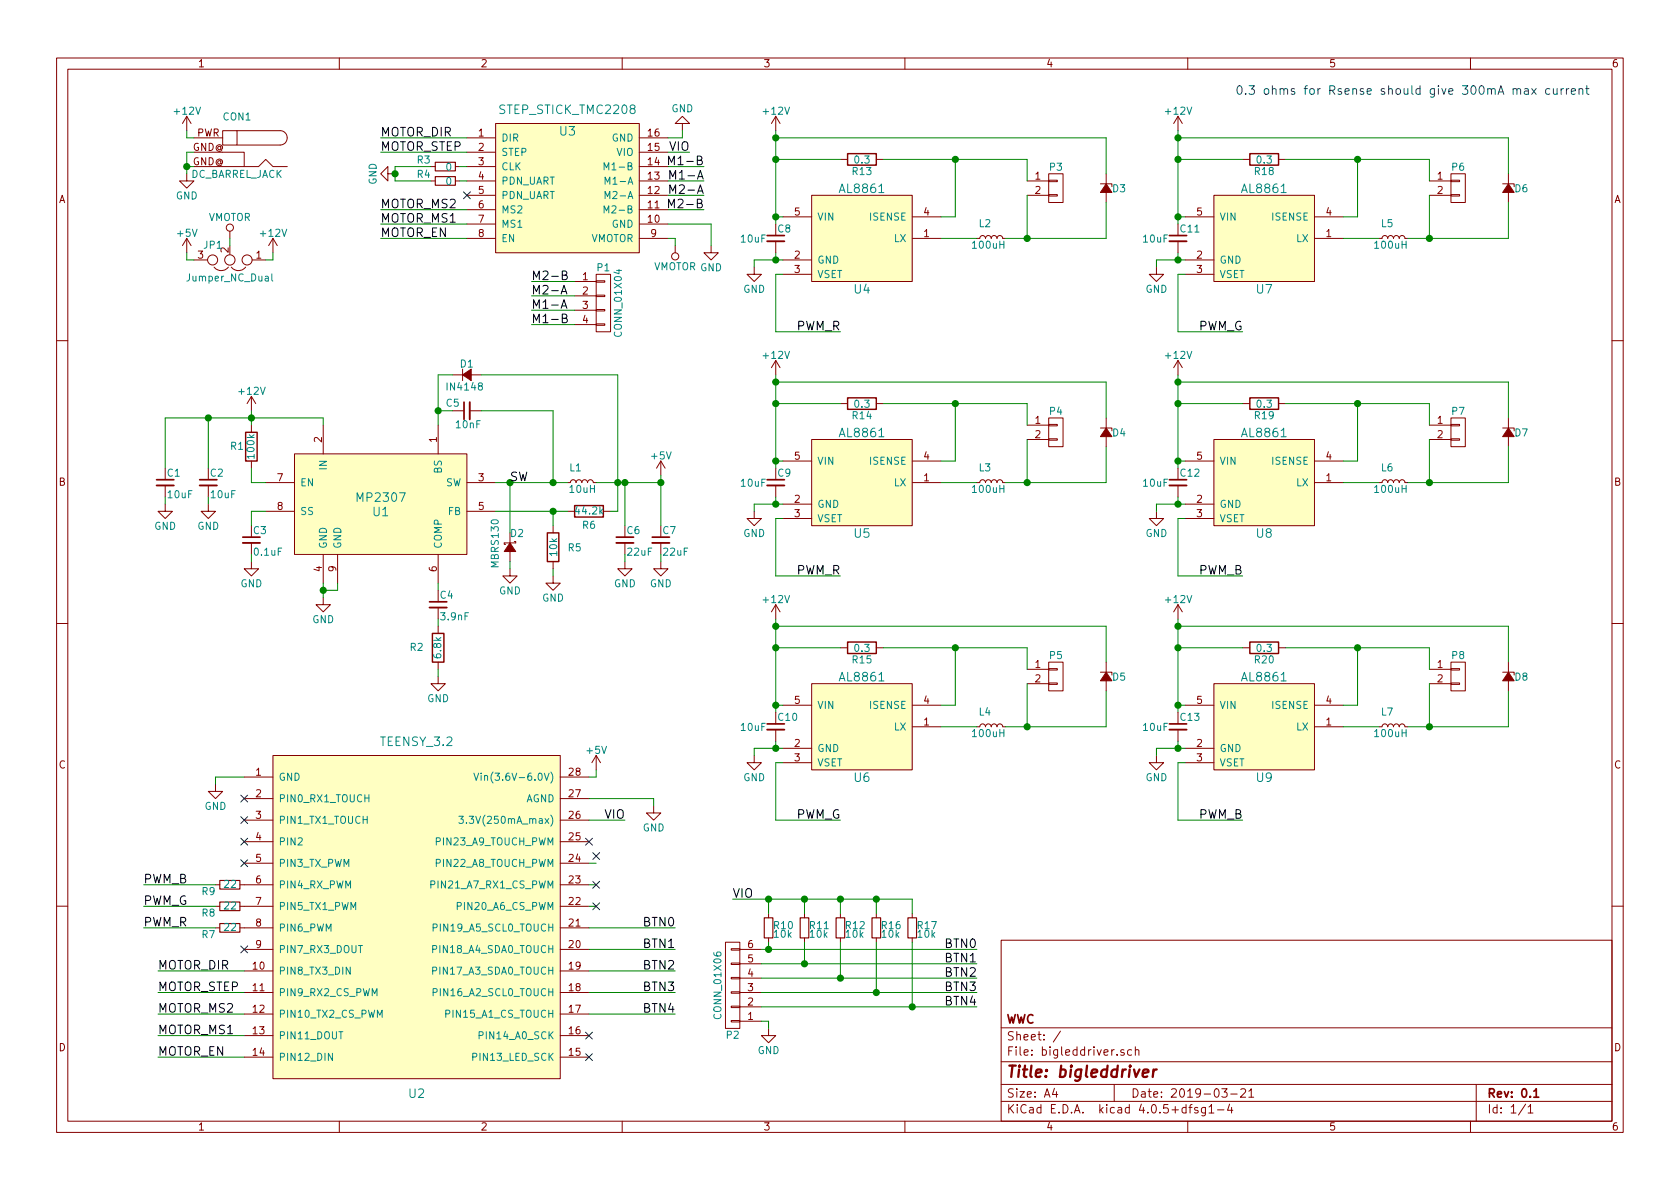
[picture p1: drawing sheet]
<svg xmlns="http://www.w3.org/2000/svg" width="297mm" height="210mm" viewBox="0 0 297 210" stroke-linecap="round" stroke-linejoin="round" font-family="sans-serif">
<g fill="none" stroke="#840000" stroke-width=".18">
<path d="M10 10.3h277v189.9h-277zM12 12.2h273v186.1h-273zM60 10.3v1.9M110 10.3v1.9M160 10.3v1.9M210 10.3v1.9M260 10.3v1.9M33 30.7v1.3h1.3l-1.3 1.3-1.3-1.3h1.3M33 20.6l-.7 1.2M33 20.6v2.5M33 20.6l.8 1.2M34.3 26.9h8.9v2.6"/>
<path d="M34.3 29.5h11.4l1.3-1.3 1.3 1.3h2.5M34.3 24.4h5.1M39.4 23.1h2.5v2.5h-2.5zM41.9 23.1h7.6a1.27 1.27 0 0 1 1.3 1.3 1.27 1.27 0 0 1-1.3 1.2h-7.6M68.6 30.7v-1.2l-1.3 1.2 1.3 1.3v-1.3h1.2M76.2 29.5h.8M76.2 32h.8M80.5 29.5h.8M80.5 32h.8M82.5 24.4h5.1M82.5 26.9h5.1M82.5 29.5h5.1"/>
<path d="M82.5 32h5.1M82.5 34.5h5.1M82.5 37.1h5.1M82.5 39.6h5.1M87.6 21.8h25.4v22.9h-25.4zM113 24.4h5.1M113 26.9h5.1M113 29.5h5.1M113 32h5.1M113 34.5h5.1M113 37.1h5.1M113 39.6h5.1"/>
<path d="M120.6 21.8h1.3l-1.3-1.2-1.2 1.2h1.2v1.3M137.2 20.6l-.8 1.2M137.2 20.6v2.5M137.2 20.6l.7 1.2M138.4 38.3h5.1M143.5 34.5h17.8v15.3h-17.8zM148.6 28.2h1.3M154.9 28.2h1.3M161.3 38.3h5.1M181.6 32h3.8M181.6 34.5h3.8M185.4 34.4h1.5v.3h-1.5z"/>
<path d="M185.4 31.9h1.5v.2h-1.5zM185.4 30.7h2.6v5.1h-2.6zM194.6 32.5h2v.5M195.6 30.7v5.1M208.3 20.6l-.8 1.2M208.3 20.6v2.5M208.3 20.6l.7 1.2M209.5 38.3h5.1M214.6 34.5h17.8v15.3h-17.8zM219.7 28.2h1.3M226.1 28.2h1.2M232.4 38.3h5.1"/>
<path d="M252.7 32h3.8M252.7 34.5h3.8M256.5 34.4h1.6v.3h-1.6zM256.5 31.9h1.6v.2h-1.6zM256.5 30.7h2.6v5.1h-2.6zM265.7 32.5h2v.5M266.7 30.7v5.1M33 42.2v2.5M33 42.2l-.7 1.2M33 42.2l.8 1.2M34.3 46h2.4M37.8 47.2a1.63 1.63 0 0 0 2.6 0"/>
<path d="M40.6 40.9v1.3M40.9 47.2a1.63 1.63 0 0 0 2.5 0M44.6 46h2.4M48.3 42.2l-.8 1.2M48.3 42.2v2.5M48.3 42.2l.7 1.2M82.5 42.2h5.1M101.6 49.8h3.8M101.6 52.3h3.8M101.6 54.9h3.8M101.6 57.4h3.8M105.4 57.3h1.5v.2h-1.5z"/>
<path d="M105.4 54.7h1.5v.3h-1.5zM105.4 52.2h1.5v.2h-1.5zM105.4 49.7h1.5v.2h-1.5zM105.4 48.5h2.5v10.2h-2.5zM113 42.2h5.1M119.4 43.4v1.3M125.7 43.4v1.3h1.3l-1.3 1.3-1.2-1.3h1.2M133.3 47.2v1.3h1.3l-1.3 1.3-1.2-1.3h1.2M137.2 42.7v2M138.4 46h5.1M138.4 48.5h5.1M161.3 42.2h5.1"/>
<path d="M173.2 42.2l.2-.4 .2-.1 .5 .1 .1 .4 .2-.4 .3-.1 .4 .1 .2 .4 .1-.4 .3-.1 .4 .1 .2 .4 .1-.4 .3-.1 .4 .1 .2 .4h.5M204.5 47.2v1.3h1.2l-1.2 1.3-1.3-1.3h1.3M208.3 42.7v2M209.5 46h5.1M209.5 48.5h5.1M232.4 42.2h5.1M244.3 42.2l.2-.4 .3-.1 .4 .1 .2 .4 .1-.4 .3-.1 .4 .1 .2 .4 .1-.4 .3-.1 .4 .1 .2 .4 .1-.4 .3-.1 .4 .1 .2 .4h.5M10 60.2h2M44.4 70.1v2.5M44.4 75.2v1.2M44.4 70.1l-.7 1.3M44.4 70.1l.8 1.3"/>
<path d="M57.1 75.2v5.1M77.5 75.2v5.1M80 72.6h2M80 66.3h5.1M81.8 65.3v2M83.1 72.6h2M137.2 63.7v2.6M137.2 63.7l-.8 1.3M137.2 63.7l.7 1.3M143.5 77.7h17.8v15.3h-17.8zM148.6 71.4h1.3M154.9 71.4h1.3"/>
<path d="M181.6 75.2h3.8M181.6 77.7h3.8M185.4 77.6h1.5v.2h-1.5zM185.4 75.1h1.5v.2h-1.5zM185.4 73.9h2.6v5.1h-2.6zM194.6 75.7h2v.5M195.6 73.9v5.1M208.3 63.7v2.6M208.3 63.7l-.8 1.3M208.3 63.7l.7 1.3M214.6 77.7h17.8v15.3h-17.8zM219.7 71.4h1.3"/>
<path d="M226.1 71.4h1.2M252.7 75.2h3.8M252.7 77.7h3.8M256.5 77.6h1.6v.2h-1.6zM256.5 75.1h1.6v.2h-1.6zM256.5 73.9h2.6v5.1h-2.6zM265.7 75.7h2v.5M266.7 73.9v5.1M285 60.2h2M29.2 89.1v1.3h1.3l-1.3 1.3-1.3-1.3h1.3M29.2 85.8v2.1M36.8 89.1v1.3h1.3l-1.3 1.3-1.2-1.3h1.2"/>
<path d="M36.8 85.8v2.1M44.4 99.3v1.3h1.3l-1.3 1.2-1.2-1.2h1.2M44.4 81.5v1.3M44.4 96v2M47 85.3h5.1M47 90.4h5.1M52.1 80.3h30.4v17.7h-30.4zM57.1 98v5.1M59.7 98v5.1M77.5 98v5.1M82.5 85.3h5.1M82.5 90.4h5.1"/>
<path d="M90.2 94.2v5.1M90.9 95.8h.3v.2h-2v.3h.2M97.8 93v1.2M97.8 99.3v1.3M100.3 85.3h.5l.2-.3 .2-.2 .5 .2 .2 .3 .1-.3 .3-.2 .4 .2 .2 .3 .1-.3 .3-.2 .4 .2 .2 .3 .2-.4 .4-.1 .3 .2 .1 .3M100.3 90.4h1.3M106.7 90.4h1.2M110.5 99.3v1.3h1.3l-1.3 1.2-1.3-1.2h1.3M110.5 96v2M116.8 99.3v1.3h1.3l-1.3 1.2-1.2-1.2h1.2M116.8 81.5v2.6M116.8 96v2"/>
<path d="M116.8 81.5l-.7 1.3M116.8 81.5l.8 1.3M133.3 90.4v1.3h1.3l-1.3 1.3-1.2-1.3h1.2M137.2 85.8v2.1M138.4 89.1h5.1M138.4 91.7h5.1M138.4 81.5h5.1M161.3 85.3h5.1M161.3 81.5h5.1M173.2 85.3l.2-.3 .2-.2 .5 .2 .1 .3 .2-.3 .3-.2 .4 .2 .2 .3 .1-.3 .3-.2 .4 .2 .2 .3 .1-.3 .3-.2 .4 .2 .2 .3h.5M204.5 90.4v1.3h1.2l-1.2 1.3-1.3-1.3h1.3M208.3 85.8v2.1"/>
<path d="M209.5 89.1h5.1M209.5 91.7h5.1M209.5 81.5h5.1M232.4 85.3h5.1M232.4 81.5h5.1M244.3 85.3l.2-.3 .3-.2 .4 .2 .2 .3 .1-.3 .3-.2 .4 .2 .2 .3 .1-.3 .3-.2 .4 .2 .2 .3 .1-.3 .3-.2 .4 .2 .2 .3h.5M10 110.3h2M57.1 105.7v1.2h1.3l-1.3 1.3-1.2-1.3h1.2M77.5 119.6v1.3h1.2l-1.2 1.3-1.3-1.3h1.3M77.5 107.4v2.1M77.5 110.7v1.3M77.5 117.1v1.3"/>
<path d="M90.2 100.6v1.2h1.2l-1.2 1.3-1.3-1.3h1.3M97.8 101.8v1.3h1.3l-1.3 1.3-1.3-1.3h1.3M137.2 106.9v2.6M137.2 106.9l-.8 1.3M137.2 106.9l.7 1.3M148.6 114.5h1.3M154.9 114.5h1.3M181.6 118.4h3.8M185.4 118.2h1.5v.3h-1.5zM185.4 117.1h2.6v5.1h-2.6zM194.6 118.9h2v.5M195.6 117.1v5.1"/>
<path d="M208.3 106.9v2.6M208.3 106.9l-.8 1.3M208.3 106.9l.7 1.3M219.7 114.5h1.3M226.1 114.5h1.2M252.7 118.4h3.8M256.5 118.2h1.6v.3h-1.6zM256.5 117.1h2.6v5.1h-2.6zM265.7 118.9h2v.5M266.7 117.1v5.1M285 110.3h2M38.1 138.7v1.2h1.3l-1.3 1.3-1.3-1.3h1.3"/>
<path d="M43.2 137.4h5.1M48.3 133.6h50.8v57.1h-50.8zM99.1 137.4h5M105.4 133.6l-.8 1.3M105.4 133.6v2.5M105.4 133.6l.8 1.3M133.3 133.6v1.3h1.3l-1.3 1.2-1.2-1.2h1.2M137.2 129v2.1M138.4 132.3h5.1M138.4 134.9h5.1M138.4 124.7h5.1M143.5 120.9h17.8v15.2h-17.8z"/>
<path d="M161.3 128.5h5.1M161.3 124.7h5.1M173.2 128.5l.2-.3 .2-.2 .5 .1 .1 .4 .2-.3 .3-.2 .4 .1 .2 .4 .1-.3 .3-.2 .4 .1 .2 .4 .1-.3 .3-.2 .4 .1 .2 .4h.5M181.6 120.9h3.8M185.4 120.8h1.5v.2h-1.5zM204.5 133.6v1.3h1.2l-1.2 1.2-1.3-1.2h1.3M208.3 129v2.1M209.5 132.3h5.1M209.5 134.9h5.1M209.5 124.7h5.1M214.6 120.9h17.8v15.2h-17.8zM232.4 128.5h5.1"/>
<path d="M232.4 124.7h5.1M244.3 128.5l.2-.3 .3-.2 .4 .1 .2 .4 .1-.3 .3-.2 .4 .1 .2 .4 .1-.3 .3-.2 .4 .1 .2 .4 .1-.3 .3-.2 .4 .1 .2 .4h.5M252.7 120.9h3.8M256.5 120.8h1.6v.2h-1.6zM38.1 156.5h.8M42.4 156.5h5.9M43.2 141.2h5.1M43.2 145h5.1M43.2 148.8h5.1M43.2 152.6h5.1M99.1 141.2h5M99.1 145h5"/>
<path d="M99.1 148.8h5M99.1 152.6h5M99.1 156.5h5M115.6 142.5v1.3h1.2l-1.2 1.2-1.3-1.2h1.3M10 160.2h2M38.1 160.3h.8M38.1 164.1h.8M42.4 160.3h5.9M42.4 164.1h5.9M43.2 167.9h5.1M43.2 171.7h5.1M43.2 175.5h5.1"/>
<path d="M43.2 179.3h5.1M99.1 160.3h5M99.1 164.1h5M99.1 167.9h5M99.1 171.7h5M99.1 175.5h5M99.1 179.3h5M128.3 166.6h2.5v15.3h-2.5zM129.3 167.8h1.5v.2h-1.5zM129.3 170.3h1.5v.3h-1.5zM129.3 172.8h1.5v.3h-1.5zM129.3 175.4h1.5v.2h-1.5z"/>
<path d="M129.3 177.9h1.5v.3h-1.5zM130.8 167.9h3.8M130.8 175.5h3.8M130.8 178h3.8M130.8 173h3.8M130.8 170.4h3.8M135.9 161.5v.8M135.9 165.9v.7M142.2 161.5v.8M142.2 165.9v.7M148.6 161.5v.8M148.6 165.9v.7"/>
<path d="M154.9 161.5v.8M154.9 165.9v.7M161.3 161.5v.8M161.3 165.9v.7M177 166.3h108v32h-108zM285 160.2h2M43.2 183.1h5.1M43.2 186.9h5.1M60 198.3v1.9M99.1 183.1h5M99.1 186.9h5M110 198.3v1.9"/>
<path d="M129.3 180.5h1.5v.2h-1.5zM130.8 180.6h3.8M135.9 181.9v1.2h1.3l-1.3 1.3-1.3-1.3h1.3M160 198.3v1.9M177 194.8h108M177 191.8h108M177 187.8h108M177 181.8h108M186.4 192.5l-.3 1h.9M186.8 193v1M187.5 182.3l-1.3 2M197 191.8v3"/>
<path d="M198.7 185.7a.37 .37 0 0 0-.6 .1l.1 .2 .5 .2 .1 .1-.2 .3-.5-.1M200.1 185.7l-.5-.1-.2 .3v.6l.2 .1 .5-.1M200.7 185.7l.2-.1 .4 .1 .1 .9M200.7 185.1v1.5M210 198.3v1.9M210.2 195.8h.6M210.8 195.3l-.4 .2v1.3M211.8 195.9a.37 .37 0 0 0-.6 .1l.1 .3 .5 .1 .1 .1-.3 .3-.4-.1M213.1 195.8v1.4l-.2 .1h-.4M213.1 195.9l-.4-.1-.3 .3 .1 .6 .2 .1 .4-.1M213.8 195.8l.4-.5v1.5M213.8 196.8h.8"/>
<path d="M215.3 196.3h1.1M216 192.5h1l-.5 .6 .4 .1v.7l-.2 .1-.7-.1M217.4 195.2l-.4 1.1h1M217.6 193.5h1.1M217.8 195.8v1M219.4 192.7l.2-.2h.4l.2 .5-.9 1h.9M220.8 193l.4-.5v1.5M220.8 194h.9M260 198.3v1.9M261 191.8v6.5M269.7 195.2l-1.2 2M270.2 195.8l.4-.5v1.5"/>
<path d="M270.2 196.8h.8"/>
<circle cx="37.6" cy="46" r=".89"/>
<circle cx="40.6" cy="46" r=".91"/>
<circle cx="40.6" cy="40.3" r=".63"/>
<circle cx="43.7" cy="46" r=".89"/>
<circle cx="119.4" cy="45.3" r=".63"/>
</g>
<g fill="none" stroke="#840000" stroke-width=".3">
<path d="M135.6 41.7h3.1M206.8 41.7h3M82 71.1v3.1M27.7 84.8h3M35.3 84.8h3.1M42.9 95h3.1M109 95h3M115.3 95h3.1M135.6 84.8h3.1M206.8 84.8h3M75.9 106.4h3.1M135.6 128h3.1"/>
<path d="M206.8 128h3M271.2 193l.4-.5v1.5M271.2 194h.9"/>
</g>
<path d="M202.1 189.8l.9-.2v-.4h-.8l-.2 1 .3 .2 .5-.1M204 189.1l-.2 1.3M204.5 189.1a.54 .54 0 0 0-.6 .4" fill="none" stroke="#840000" stroke-width=".41"/>
<g fill="#ffffc2" stroke="#ffffc2" stroke-width=".18">
<path d="M48.3 133.6h50.8v57.1h-50.8z"/>
<path d="M87.6 21.8h25.4v22.9h-25.4z"/>
<path d="M214.6 34.5h17.8v15.3h-17.8z"/>
<path d="M214.6 77.7h17.8v15.3h-17.8z"/>
<path d="M214.6 120.9h17.8v15.2h-17.8z"/>
<path d="M143.5 34.5h17.8v15.3h-17.8z"/>
<path d="M143.5 77.7h17.8v15.3h-17.8z"/>
<path d="M143.5 120.9h17.8v15.2h-17.8z"/>
<path d="M52.1 80.3h30.4v17.7h-30.4z"/>
</g>
<g fill="none" stroke="#008484" stroke-width=".18">
<path d="M106.8 37.7v-1.3l.4 .9 .4-.9v1.3M106.8 30v-1.2l.4 .9 .4-.9v1.2M107 35.1v-1.2l.4 .8 .4-.8v1.2M107 32.6v-1.3l.4 .9 .4-.9v1.3M155.4 34.1h.9M226.5 34.1h.9M48.1 48.4v1.1l.1 .2M155.4 77.2h.9M226.5 77.2h.9M83.8 136.7l.4 1.3 .4-1.3M85.1 136.7v.1M85.1 137.1v.9"/>
<path d="M85.7 137.3l.2-.2 .3 .1v.8M85.7 137.1v.9M155.4 120.4h.9M226.5 120.4h.9M76.2 156.4h.6v-.5l-.6-.1v1.2M81.1 144.3h.8l-.4 .5 .4 .1v.6l-.2 .1-.6-.1M76.6 164.1l.6-.1v-.5l-.6-.1v1.3M76.6 175.5l.6-.1v-.5l-.6-.1v1.3M58.8 186.3v1.2l-.7-1.2v1.2"/>
</g>
<g fill="#840000" stroke="#840000" stroke-width=".18">
<path d="M266.7 32.5l1 1.5h-2z"/>
<path d="M266.7 75.7l1 1.5h-2z"/>
<path d="M266.7 118.9l1 1.5h-2z"/>
<path d="M195.6 32.5l1 1.5h-2z"/>
<path d="M195.6 75.7l1 1.5h-2z"/>
<path d="M195.6 118.9l1 1.5h-2z"/>
<path d="M81.8 66.3l1.5-1v2z"/>
<path d="M90.2 96l1 1.5h-2z"/>
</g>
<path d="M149.9 27.2h5v2h-5zM221 27.2h5.1v2h-5.1zM43.4 76.4h2.1v5.1h-2.1zM149.9 70.4h5v2h-5zM221 70.4h5.1v2h-5.1zM96.8 94.2h2v5.1h-2zM101.6 89.4h5.1v2h-5.1zM76.5 112h2v5.1h-2zM149.9 113.5h5v2.1h-5zM221 113.5h5.1v2.1h-5.1z" fill="none" stroke="#840000" stroke-width=".25"/>
<g fill="none" stroke="#0000c2" stroke-width=".18">
<path d="M269.6 15.7h.6v1M270.2 16l-.5 .1a.3 .3 0 0 0-.2 .3 .3 .3 0 0 0 .2 .3l.5-.1M270.8 15.7l.8 1M271.6 15.7l-.8 1M274 15.7a.48 .48 0 0 0-.6 .1v.7a.48 .48 0 0 0 .6 .1M274.7 15.7v.8a.38 .38 0 0 0 .6 0M275.3 15.7v1M276 15.7v1M276.5 15.7h-.3l-.2 .3M277 15.7v1M277.4 15.7h-.3l-.1 .3M277.8 16.2l.8-.2-.1-.3h-.4l-.3 .2 .1 .7h.6"/>
<path d="M279.2 15.8l.1-.1a.36 .36 0 0 1 .6 .2v.8M279.2 15.7v1M280.4 15.7h.5M280.6 15.2v1.3l.3 .2"/>
</g>
<g fill="none" stroke="#840000" stroke-width=".33">
<path d="M135.6 42.7h3.1M206.8 42.7h3M83.1 71.1v3.1M27.7 85.8h3M35.3 85.8h3.1M42.9 96h3.1M109 96h3M115.3 96h3.1M135.6 85.8h3.1M206.8 85.8h3M75.9 107.4h3.1M135.6 129h3.1"/>
<path d="M206.8 129h3"/>
</g>
<g fill="none" stroke="#000084" stroke-width=".18">
<path d="M81.9 33.9l1.3 1.2M83.2 33.9l-1.3 1.2M42.6 140.6l1.2 1.2M42.6 144.4l1.2 1.2M42.6 152l1.2 1.3M42.6 148.2l1.2 1.2M43.8 140.6l-1.2 1.2M43.8 144.4l-1.2 1.2M43.8 152l-1.2 1.3M43.8 148.2l-1.2 1.2M103.5 148.2l1.2 1.2M104.7 148.2l-1.2 1.2"/>
<path d="M104.8 159.7l1.2 1.2M104.8 155.8l1.2 1.3M104.8 150.8l1.2 1.2M106 159.7l-1.2 1.2M106 155.8l-1.2 1.3M106 150.8l-1.2 1.2M42.6 167.3l1.2 1.2M43.8 167.3l-1.2 1.2M103.5 186.3l1.2 1.2M103.5 182.5l1.2 1.2M104.7 186.3l-1.2 1.2M104.7 182.5l-1.2 1.2"/>
</g>
<path d="M77 31.2h3.5v1.6h-3.5zM77 28.7h3.5v1.5h-3.5zM38.9 159.5h3.5v1.5h-3.5zM38.9 155.7h3.5v1.5h-3.5zM38.9 163.3h3.5v1.5h-3.5zM135.1 162.3h1.6v3.6h-1.6zM141.5 162.3h1.5v3.6h-1.5zM147.8 162.3h1.6v3.6h-1.6zM154.2 162.3h1.5v3.6h-1.5zM160.5 162.3h1.6v3.6h-1.6z" fill="none" stroke="#840000" stroke-width=".2"/>
<g fill="none" stroke="#008400" stroke-width=".18">
<path d="M33 23.1v1.3h1.3M33 29.5h1.3M34.3 26.9h-1.3v3.8M67.3 24.4h15.2M67.3 37.1h15.2M67.3 39.6h15.2M67.3 26.9h15.2M76.2 29.5h-6.4v2.5h6.4M81.3 29.5h1.2M81.3 32h1.2M118.1 29.5h6.4M118.1 32h6.4"/>
<path d="M118.1 34.5h6.4M118.1 37.1h6.4M118.1 39.6h7.6v3.8M118.1 26.9h3.8M120.6 23.1v1.3M137.2 28.2h11.4M137.2 38.3h1.2M137.2 24.4h58.4v6.3M137.2 23.1v16.5M156.2 28.2h25.4v3.8M168.9 28.2v10.1h-2.5M181.6 34.5v7.7"/>
<path d="M195.6 35.8v6.4h-17.8M208.3 28.2h11.4M208.3 38.3h1.2M208.3 23.1v16.5M208.3 24.4h58.4v6.3M227.3 28.2h25.4v3.8M240 28.2v10.1h-2.5M252.7 34.5v7.7M266.7 35.8v6.4h-17.8M33 44.7v1.3h1.3M40.6 42.2v1.2M48.3 44.7v1.3h-1.3"/>
<path d="M67.3 42.2h15.2M94 57.4h7.6M94 54.9h7.6M94 52.3h7.6M94 49.8h7.6M118.1 42.2h1.3v1.2M137.2 44.7v1.3M138.4 46h-5.1v1.2M138.4 48.5h-1.2v10.2h11.4M166.4 42.2h6.3M208.3 44.7v1.3M209.5 48.5h-1.2v10.2h11.4"/>
<path d="M209.5 46h-5v1.2M237.5 42.2h6.3M36.8 73.9v8.9M44.4 72.6v2.6M57.1 75.2v-1.3h-27.9v8.9M77.5 72.6h2.5M80 66.3h-2.5v8.9M85.1 66.3h24.1v24.1h-1.3M85.1 72.6h12.7v12.7M137.2 67.6h58.4v6.3M137.2 71.4h11.4M137.2 66.3v16.5"/>
<path d="M156.2 71.4h25.4v3.8M168.9 71.4v10.1h-2.5M181.6 77.7v7.6M195.6 79v6.3h-17.8M208.3 66.3v16.5M208.3 67.6h58.4v6.3M208.3 71.4h11.4M227.3 71.4h25.4v3.8M240 71.4v10.1h-2.5M252.7 77.7v7.6M266.7 79v6.3h-17.8M29.2 87.9v1.2"/>
<path d="M36.8 87.9v1.2M44.4 82.8v2.5h2.6M44.4 98v1.3M47 90.4h-2.6v2.6M87.6 85.3h12.7M87.6 90.4h12.7M90.2 85.3v8.9M90.2 99.3v1.3M97.8 90.4v2.6M105.4 85.3h11.4M110.5 85.3v7.7M110.5 98v1.3"/>
<path d="M116.8 84.1v8.9M116.8 98v1.3M137.2 81.5h1.2M137.2 87.9v1.2M138.4 91.7h-1.2v10.1h11.4M138.4 89.1h-5.1v1.3M166.4 85.3h6.3M208.3 87.9v1.2M208.3 81.5h1.2M209.5 91.7h-1.2v10.1h11.4M209.5 89.1h-5v1.3M237.5 85.3h6.3"/>
<path d="M57.1 103.1v2.6M59.7 103.1v1.3h-2.6M77.5 103.1v1.3M77.5 109.5v1.2M77.5 118.4v1.2M97.8 100.6v1.2M137.2 110.7h58.4v6.4M137.2 114.5h11.4M137.2 109.5v16.5M156.2 114.5h25.4v3.9M168.9 114.5v10.2h-2.5M208.3 109.5v16.5"/>
<path d="M208.3 110.7h58.4v6.4M208.3 114.5h11.4M227.3 114.5h25.4v3.9M240 114.5v10.2h-2.5M43.2 137.4h-5.1v1.3M105.4 136.1v1.3h-1.3M137.2 124.7h1.2M137.2 131.1v1.2M138.4 134.9h-1.2v10.1h11.4M138.4 132.3h-5.1v1.3M166.4 128.5h6.3M181.6 120.9v7.6"/>
<path d="M195.6 122.2v6.3h-17.8M208.3 131.1v1.2M208.3 124.7h1.2M209.5 134.9h-1.2v10.1h11.4M209.5 132.3h-5v1.3M237.5 128.5h6.3M252.7 120.9v7.6M266.7 122.2v6.3h-17.8M25.4 156.5h12.7M104.1 145h6.4M104.1 141.2h11.5v1.3M104.1 156.5h1.3"/>
<path d="M104.1 152.6h1.3M129.5 159h31.8v2.5M135.9 159v2.5M142.2 159v2.5M148.6 159v2.5M154.9 159v2.5M25.4 160.3h12.7M25.4 164.1h12.7M27.9 179.3h15.3M27.9 175.5h15.3M27.9 171.7h15.3M104.1 160.3h1.3"/>
<path d="M104.1 164.1h15.3M104.1 179.3h15.3M104.1 175.5h15.3M104.1 171.7h15.3M104.1 167.9h15.3M134.6 175.5h38.1M134.6 167.9h38.1M134.6 170.4h38.1M134.6 173h38.1M134.6 178h38.1M135.9 166.6v1.3M142.2 166.6v3.8"/>
<path d="M148.6 166.6v6.4M154.9 166.6v8.9M161.3 166.6v11.4M27.9 186.9h15.3M27.9 183.1h15.3M134.6 180.6h1.3v1.3"/>
</g>
<g fill="#008400" stroke="#008400" stroke-width=".25">
<circle cx="208.3" cy="38.3" r=".51"/>
<circle cx="208.3" cy="28.2" r=".51"/>
<circle cx="208.3" cy="24.4" r=".51"/>
<circle cx="240" cy="28.2" r=".51"/>
<circle cx="252.7" cy="42.2" r=".51"/>
<circle cx="208.3" cy="46" r=".51"/>
<circle cx="208.3" cy="89.1" r=".51"/>
<circle cx="252.7" cy="85.3" r=".51"/>
<circle cx="240" cy="71.4" r=".51"/>
<circle cx="208.3" cy="67.6" r=".51"/>
<circle cx="208.3" cy="71.4" r=".51"/>
<circle cx="208.3" cy="81.5" r=".51"/>
<circle cx="208.3" cy="132.3" r=".51"/>
<circle cx="252.7" cy="128.5" r=".51"/>
<circle cx="240" cy="114.5" r=".51"/>
<circle cx="208.3" cy="110.7" r=".51"/>
<circle cx="208.3" cy="114.5" r=".51"/>
<circle cx="208.3" cy="124.7" r=".51"/>
<circle cx="137.2" cy="38.3" r=".51"/>
<circle cx="137.2" cy="28.2" r=".51"/>
<circle cx="137.2" cy="24.4" r=".51"/>
<circle cx="168.9" cy="28.2" r=".51"/>
<circle cx="181.6" cy="42.2" r=".51"/>
<circle cx="137.2" cy="46" r=".51"/>
<circle cx="137.2" cy="89.1" r=".51"/>
<circle cx="181.6" cy="85.3" r=".51"/>
<circle cx="168.9" cy="71.4" r=".51"/>
<circle cx="137.2" cy="67.6" r=".51"/>
<circle cx="137.2" cy="71.4" r=".51"/>
<circle cx="137.2" cy="81.5" r=".51"/>
<circle cx="137.2" cy="132.3" r=".51"/>
<circle cx="181.6" cy="128.5" r=".51"/>
<circle cx="168.9" cy="114.5" r=".51"/>
<circle cx="137.2" cy="110.7" r=".51"/>
<circle cx="137.2" cy="114.5" r=".51"/>
<circle cx="137.2" cy="124.7" r=".51"/>
<circle cx="69.9" cy="30.7" r=".51"/>
<circle cx="135.9" cy="159" r=".51"/>
<circle cx="142.2" cy="159" r=".51"/>
<circle cx="148.6" cy="159" r=".51"/>
<circle cx="135.9" cy="167.9" r=".51"/>
<circle cx="142.2" cy="170.4" r=".51"/>
<circle cx="148.6" cy="173" r=".51"/>
<circle cx="154.9" cy="175.5" r=".51"/>
<circle cx="161.3" cy="178" r=".51"/>
<circle cx="154.9" cy="159" r=".51"/>
<circle cx="33" cy="29.5" r=".51"/>
<circle cx="44.5" cy="73.9" r=".51"/>
<circle cx="36.8" cy="73.9" r=".51"/>
<circle cx="97.8" cy="85.3" r=".51"/>
<circle cx="97.8" cy="90.4" r=".51"/>
<circle cx="110.5" cy="85.3" r=".51"/>
<circle cx="109.2" cy="85.3" r=".51"/>
<circle cx="116.8" cy="85.3" r=".51"/>
<circle cx="77.5" cy="72.6" r=".51"/>
<circle cx="57.2" cy="104.4" r=".51"/>
</g>
<path d="M118.2 29.1v-1.5l.5 1.1 .5-1.1v1.5M118.2 36.7v-1.5l.5 1.1 .5-1.1v1.5M118.4 31.7v-1.6l.5 1.1 .6-1.1v1.6M118.4 34.2v-1.5l.5 1.1 .6-1.1v1.5M99.2 54.5l.5-1.5 .5 1.5M99.2 52l.5-1.5 .5 1.5M99.3 54.1h.8M99.3 51.6h.8M99.4 56.3l.7-.1 .1-.2v-.3l-.3-.2h-.5v1.6h.6l.2-.2 .1-.3-.4-.3M99.4 48.7l.7-.1 .1-.2v-.3l-.3-.2h-.5v1.5h.6l.2-.1 .1-.4-.4-.2" fill="none" stroke="#000" stroke-width=".18"/>
<text font-size="2.8" fill="#840000" x="178" y="190.5">Title: bigleddriver</text>
<text font-size="2.1" fill="#0000c2" x="218.4" y="16.8">0.3 ohms for Rsense should give 300mA max current</text>
<g font-size="2.1" fill="#008484">
<text x="88.5" y="20.2">STEP_STICK_TMC2208</text>
<text x="99" y="24">U3</text>
<text x="148.6" y="34.1">AL8861</text>
<text x="219.8" y="34.1">AL8861</text>
<text x="151.1" y="51.9">U4</text>
<text x="222.2" y="51.9">U7</text>
<text x="148.6" y="77.3">AL8861</text>
<text x="219.8" y="77.3">AL8861</text>
<text x="63.4" y="88.7">MP2307</text>
<text x="66" y="91.3">U1</text>
<text x="151.1" y="95.1">U5</text>
<text x="222.2" y="95.1">U8</text>
<text x="148.6" y="120.5">AL8861</text>
<text x="219.8" y="120.5">AL8861</text>
<text x="67.4" y="131.9">TEENSY_3.2</text>
<text x="151.1" y="138.3">U6</text>
<text x="222.2" y="138.3">U9</text>
<text x="72.3" y="194.2">U2</text>
</g>
<g font-size="2.1">
<text x="67.3" y="24.1">MOTOR_DIR</text>
<text x="67.3" y="26.7">MOTOR_STEP</text>
<text x="119.3" y="29.2">M1-B</text>
<text x="119.3" y="31.7">M1-A</text>
<text x="119.3" y="34.3">M2-A</text>
<text x="67.3" y="36.8">MOTOR_MS2</text>
<text x="67.3" y="39.4">MOTOR_MS1</text>
<text x="67.3" y="41.9">MOTOR_EN</text>
<text x="119.3" y="36.8">M2-B</text>
<text x="94" y="52.1">M2-A</text>
<text x="94" y="49.5">M2-B</text>
<text x="94" y="57.1">M1-B</text>
<text x="94" y="54.6">M1-A</text>
<text x="140.7" y="58.4">PWM_R</text>
<text x="211.7" y="58.4">PWM_G</text>
<text x="90.2" y="85.1">SW</text>
<text x="140.7" y="101.6">PWM_R</text>
<text x="211.8" y="101.6">PWM_B</text>
<text x="106.8" y="144.8">VIO</text>
<text x="140.6" y="144.8">PWM_G</text>
<text x="211.8" y="144.8">PWM_B</text>
<text x="25.4" y="160">PWM_G</text>
<text x="25.4" y="156.2">PWM_B</text>
<text x="129.5" y="158.7">VIO</text>
<text x="25.4" y="163.8">PWM_R</text>
<text x="113.8" y="163.8">BTN0</text>
<text x="113.8" y="167.6">BTN1</text>
<text x="167.2" y="167.6">BTN0</text>
<text x="27.9" y="171.4">MOTOR_DIR</text>
<text x="113.8" y="171.4">BTN2</text>
<text x="167.2" y="170.2">BTN1</text>
<text x="167.2" y="172.7">BTN2</text>
<text x="27.9" y="175.3">MOTOR_STEP</text>
<text x="27.9" y="179.1">MOTOR_MS2</text>
<text x="113.8" y="175.3">BTN3</text>
<text x="113.8" y="179.1">BTN4</text>
<text x="167.2" y="175.3">BTN3</text>
<text x="167.2" y="177.8">BTN4</text>
<text x="27.9" y="182.9">MOTOR_MS1</text>
<text x="27.9" y="186.7">MOTOR_EN</text>
</g>
<text font-size="2.1" fill="#008400" x="118.3" y="26.7">VIO</text>
<g font-size="2.1" fill="#840000">
<text x="178" y="184">Sheet: /</text>
<text x="178" y="181">WWC</text>
<text x="178" y="186.7">File: bigleddriver.sch</text>
<text x="178" y="196.9">KiCad E.D.A. kicad 4.0.5+dfsg1-4</text>
<text x="178" y="194.1">Size: A4</text>
<text x="200" y="194.1">Date: 2019-03-21</text>
<text x="263" y="194.1">Rev: 0.1</text>
<text x="263" y="196.9">Id: 1/1</text>
</g>
<g font-size="1.8" fill="#840000">
<text x="35" y="11.9">1</text>
<text x="85" y="11.9">2</text>
<text x="135" y="11.9">3</text>
<text x="185" y="11.9">4</text>
<text x="235" y="11.9">5</text>
<text x="285" y="11.9">6</text>
<text x="34" y="29.2">GND@</text>
<text x="34" y="26.7">GND@</text>
<text x="34.8" y="24.1">PWR</text>
<text x="84.6" y="24.1">1</text>
<text x="84.6" y="26.7">2</text>
<text x="84.6" y="29.2">3</text>
<text x="114.6" y="29.2">14</text>
<text x="114.6" y="26.7">15</text>
<text x="114.6" y="24.1">16</text>
<text x="10.4" y="35.9">A</text>
<text x="84.6" y="31.7">4</text>
<text x="84.6" y="34.3">5</text>
<text x="114.6" y="34.3">12</text>
<text x="114.6" y="31.7">13</text>
<text x="183" y="31.7">1</text>
<text x="183" y="34.3">2</text>
<text x="254.2" y="31.7">1</text>
<text x="254.2" y="34.3">2</text>
<text x="285.4" y="35.9">A</text>
<text x="84.6" y="36.8">6</text>
<text x="84.6" y="39.4">7</text>
<text x="84.6" y="41.9">8</text>
<text x="114.6" y="39.4">10</text>
<text x="114.6" y="36.8">11</text>
<text x="115.1" y="41.9">9</text>
<text x="140.5" y="38.1">5</text>
<text x="163.3" y="41.9">1</text>
<text x="163.3" y="38.1">4</text>
<text x="211.6" y="38.1">5</text>
<text x="234.5" y="41.9">1</text>
<text x="234.5" y="38.1">4</text>
<text x="35" y="45.7">3</text>
<text x="40.4" y="44.7" transform="rotate(-90 40.4 44.7)">2</text>
<text x="45.3" y="45.7">1</text>
<text x="140.5" y="45.7">2</text>
<text x="211.6" y="45.7">2</text>
<text x="103" y="49.5">1</text>
<text x="103" y="52.1">2</text>
<text x="140.5" y="48.3">3</text>
<text x="211.6" y="48.3">3</text>
<text x="103" y="54.6">3</text>
<text x="103" y="57.1">4</text>
<text x="183" y="74.9">1</text>
<text x="183" y="77.5">2</text>
<text x="254.2" y="74.9">1</text>
<text x="254.2" y="77.5">2</text>
<text x="56.9" y="78.2" transform="rotate(-90 56.9 78.2)">2</text>
<text x="77.2" y="78.2" transform="rotate(-90 77.2 78.2)">1</text>
<text x="140.5" y="81.3">5</text>
<text x="163.3" y="81.3">4</text>
<text x="211.6" y="81.3">5</text>
<text x="234.5" y="81.3">4</text>
<text x="10.4" y="85.9">B</text>
<text x="49" y="85.1">7</text>
<text x="84.6" y="85.1">3</text>
<text x="140.5" y="88.9">2</text>
<text x="163.3" y="85.1">1</text>
<text x="211.6" y="88.9">2</text>
<text x="234.5" y="85.1">1</text>
<text x="285.4" y="85.9">B</text>
<text x="49" y="90.2">8</text>
<text x="84.6" y="90.2">5</text>
<text x="140.5" y="91.4">3</text>
<text x="211.6" y="91.4">3</text>
<text x="56.9" y="101.1" transform="rotate(-90 56.9 101.1)">4</text>
<text x="59.4" y="101.1" transform="rotate(-90 59.4 101.1)">9</text>
<text x="77.2" y="101.1" transform="rotate(-90 77.2 101.1)">6</text>
<text x="183" y="118.1">1</text>
<text x="254.2" y="118.1">1</text>
<text x="140.5" y="124.5">5</text>
<text x="163.3" y="124.5">4</text>
<text x="183" y="120.6">2</text>
<text x="211.6" y="124.5">5</text>
<text x="234.5" y="124.5">4</text>
<text x="254.2" y="120.6">2</text>
<text x="163.3" y="128.3">1</text>
<text x="234.5" y="128.3">1</text>
<text x="10.4" y="135.9">C</text>
<text x="45.2" y="137.2">1</text>
<text x="100.6" y="137.2">28</text>
<text x="140.5" y="132.1">2</text>
<text x="140.5" y="134.6">3</text>
<text x="211.6" y="132.1">2</text>
<text x="211.6" y="134.6">3</text>
<text x="285.4" y="135.9">C</text>
<text x="45.2" y="141">2</text>
<text x="100.6" y="141">27</text>
<text x="45.2" y="144.8">3</text>
<text x="45.2" y="148.6">4</text>
<text x="100.6" y="148.6">25</text>
<text x="100.6" y="144.8">26</text>
<text x="45.2" y="152.4">5</text>
<text x="100.6" y="152.4">24</text>
<text x="45.2" y="156.2">6</text>
<text x="45.2" y="160">7</text>
<text x="100.6" y="160">22</text>
<text x="100.6" y="156.2">23</text>
<text x="45.2" y="163.8">8</text>
<text x="45.2" y="167.6">9</text>
<text x="100.6" y="167.6">20</text>
<text x="100.6" y="163.8">21</text>
<text x="132.2" y="167.6">6</text>
<text x="44.8" y="171.4">10</text>
<text x="100.6" y="171.4">19</text>
<text x="132.2" y="172.7">4</text>
<text x="132.2" y="170.2">5</text>
<text x="44.8" y="175.3">11</text>
<text x="44.8" y="179.1">12</text>
<text x="100.6" y="179.1">17</text>
<text x="100.6" y="175.3">18</text>
<text x="132.2" y="177.8">2</text>
<text x="132.2" y="175.3">3</text>
<text x="10.4" y="185.9">D</text>
<text x="44.8" y="182.9">13</text>
<text x="100.6" y="182.9">16</text>
<text x="132.2" y="180.3">1</text>
<text x="285.4" y="185.9">D</text>
<text x="44.8" y="186.7">14</text>
<text x="100.6" y="186.7">15</text>
<text x="35" y="199.9">1</text>
<text x="85" y="199.9">2</text>
<text x="135" y="199.9">3</text>
<text x="185" y="199.9">4</text>
<text x="235" y="199.9">5</text>
<text x="285" y="199.9">6</text>
</g>
<g font-size="1.8" fill="#008484">
<text x="30.9" y="20.3">+12V</text>
<text x="39.5" y="21.3">CON1</text>
<text x="118.7" y="19.8">GND</text>
<text x="135.1" y="20.3">+12V</text>
<text x="206.2" y="20.3">+12V</text>
<text x="73.8" y="28.9">R3</text>
<text x="88.6" y="25">DIR</text>
<text x="88.6" y="27.6">STEP</text>
<text x="108.1" y="25">GND</text>
<text x="109" y="27.6">VIO</text>
<text x="151.2" y="28.9">0.3</text>
<text x="222.3" y="28.9">0.3</text>
<text x="31.1" y="35.2">GND</text>
<text x="33.5" y="31.4">DC_BARREL_JACK</text>
<text x="66.6" y="32.7" transform="rotate(-90 66.6 32.7)">GND</text>
<text x="73.8" y="31.4">R4</text>
<text x="78.9" y="32.7">0</text>
<text x="78.9" y="30.2">0</text>
<text x="88.6" y="30.1">CLK</text>
<text x="88.6" y="32.6">PDN_UART</text>
<text x="88.6" y="35.2">PDN_UART</text>
<text x="107.7" y="35.2">M2-A</text>
<text x="107.7" y="32.6">M1-A</text>
<text x="107.7" y="30.1">M1-B</text>
<text x="150.8" y="30.9">R13</text>
<text x="185.6" y="30.2">P3</text>
<text x="196.7" y="34">D3</text>
<text x="221.9" y="30.9">R18</text>
<text x="256.7" y="30.2">P6</text>
<text x="267.9" y="34">D6</text>
<text x="31.4" y="41.9">+5V</text>
<text x="36.8" y="39.1">VMOTOR</text>
<text x="46.2" y="41.9">+12V</text>
<text x="88.6" y="37.7">MS2</text>
<text x="88.6" y="40.3">MS1</text>
<text x="107.7" y="37.7">M2-B</text>
<text x="108.1" y="40.3">GND</text>
<text x="137.5" y="41.1">C8</text>
<text x="144.5" y="39">VIN</text>
<text x="153.8" y="39">ISENSE</text>
<text x="173.1" y="40.2">L2</text>
<text x="208.8" y="41.1">C11</text>
<text x="215.6" y="39">VIN</text>
<text x="224.9" y="39">ISENSE</text>
<text x="244.2" y="40.2">L5</text>
<text x="36.1" y="44">JP1</text>
<text x="88.6" y="42.8">EN</text>
<text x="104.2" y="42.8">VMOTOR</text>
<text x="105.6" y="47.9">P1</text>
<text x="115.5" y="47.8">VMOTOR GND</text>
<text x="131.1" y="42.9">10uF</text>
<text x="144.5" y="46.6">GND</text>
<text x="158" y="42.8">LX</text>
<text x="172.1" y="44">100uH</text>
<text x="202.2" y="42.9">10uF</text>
<text x="215.6" y="46.6">GND</text>
<text x="229.1" y="42.8">LX</text>
<text x="243.2" y="44">100uH</text>
<text x="33.2" y="49.8">Jumper_NC_Dual</text>
<text x="131.4" y="51.8">GND</text>
<text x="144.5" y="49.1">VSET</text>
<text x="202.5" y="51.8">GND</text>
<text x="215.6" y="49.1">VSET</text>
<text x="109.9" y="59.2" transform="rotate(-90 109.9 59.2)">CONN_01X04</text>
<text x="81.4" y="65">D1</text>
<text x="135.1" y="63.4">+12V</text>
<text x="206.2" y="63.4">+12V</text>
<text x="42.4" y="69.8">+12V</text>
<text x="78.9" y="71.9">C5</text>
<text x="79.3" y="69">IN4148</text>
<text x="80.7" y="75.7">10nF</text>
<text x="150.8" y="74.1">R14</text>
<text x="151.2" y="72.1">0.3</text>
<text x="185.6" y="73.3">P4</text>
<text x="196.7" y="77.2">D4</text>
<text x="221.9" y="74.1">R19</text>
<text x="222.3" y="72.1">0.3</text>
<text x="256.7" y="73.3">P7</text>
<text x="267.9" y="77.2">D7</text>
<text x="40.8" y="79.5">R1</text>
<text x="45" y="80.9" transform="rotate(-90 45 80.9)">100k</text>
<text x="57.8" y="83.1" transform="rotate(-90 57.8 83.1)">IN</text>
<text x="78.1" y="83.7" transform="rotate(-90 78.1 83.7)">BS</text>
<text x="100.7" y="83.3">L1</text>
<text x="115.2" y="81.2">+5V</text>
<text x="144.5" y="82.2">VIN</text>
<text x="153.8" y="82.2">ISENSE</text>
<text x="173.1" y="83.3">L3</text>
<text x="215.6" y="82.2">VIN</text>
<text x="224.9" y="82.2">ISENSE</text>
<text x="244.2" y="83.3">L6</text>
<text x="29.6" y="84.3">C1</text>
<text x="29.7" y="88.1">10uF</text>
<text x="37.2" y="84.3">C2</text>
<text x="37.4" y="88.1">10uF</text>
<text x="53.1" y="86">EN</text>
<text x="78.7" y="86">SW</text>
<text x="100.8" y="87.1">10uH</text>
<text x="131.1" y="86">10uF</text>
<text x="137.5" y="84.3">C9</text>
<text x="144.5" y="89.8">GND</text>
<text x="158" y="86">LX</text>
<text x="172.1" y="87.1">100uH</text>
<text x="202.2" y="86">10uF</text>
<text x="208.8" y="84.3">C12</text>
<text x="215.6" y="89.8">GND</text>
<text x="229.1" y="86">LX</text>
<text x="243.2" y="87.1">100uH</text>
<text x="27.3" y="93.7">GND</text>
<text x="34.9" y="93.7">GND</text>
<text x="44.8" y="94.4">C3</text>
<text x="53.1" y="91.1">SS</text>
<text x="79.2" y="91.1">FB</text>
<text x="90.3" y="94.9">D2</text>
<text x="101.9" y="91">44.2k</text>
<text x="103" y="93.5">R6</text>
<text x="110.9" y="94.4">C6</text>
<text x="117.2" y="94.4">C7</text>
<text x="131.4" y="94.9">GND</text>
<text x="144.5" y="92.3">VSET</text>
<text x="202.5" y="94.9">GND</text>
<text x="215.6" y="92.3">VSET</text>
<text x="45" y="98.2">0.1uF</text>
<text x="57.8" y="97" transform="rotate(-90 57.8 97)">GND</text>
<text x="60.3" y="97" transform="rotate(-90 60.3 97)">GND</text>
<text x="78.1" y="97" transform="rotate(-90 78.1 97)">COMP</text>
<text x="88.2" y="100.2" transform="rotate(-90 88.2 100.2)">MBRS130</text>
<text x="98.5" y="98.2" transform="rotate(-90 98.5 98.2)">10k</text>
<text x="100.5" y="97.5">R5</text>
<text x="111" y="98.2">22uF</text>
<text x="117.4" y="98.2">22uF</text>
<text x="42.5" y="103.8">GND</text>
<text x="77.9" y="105.9">C4</text>
<text x="88.2" y="105.1">GND</text>
<text x="95.8" y="106.4">GND</text>
<text x="108.5" y="103.8">GND</text>
<text x="114.9" y="103.8">GND</text>
<text x="135.1" y="106.6">+12V</text>
<text x="206.2" y="106.6">+12V</text>
<text x="55.2" y="110.2">GND</text>
<text x="78.1" y="109.7">3.9nF</text>
<text x="72.5" y="115.1">R2</text>
<text x="78" y="116.3" transform="rotate(-90 78 116.3)">6.8k</text>
<text x="150.8" y="117.3">R15</text>
<text x="151.2" y="115.3">0.3</text>
<text x="185.6" y="116.5">P5</text>
<text x="221.9" y="117.3">R20</text>
<text x="222.3" y="115.3">0.3</text>
<text x="256.7" y="116.5">P8</text>
<text x="75.5" y="124.1">GND</text>
<text x="144.5" y="125.3">VIN</text>
<text x="153.8" y="125.3">ISENSE</text>
<text x="196.7" y="120.3">D5</text>
<text x="215.6" y="125.3">VIN</text>
<text x="224.9" y="125.3">ISENSE</text>
<text x="267.9" y="120.3">D8</text>
<text x="131.1" y="129.2">10uF</text>
<text x="137.6" y="127.5">C10</text>
<text x="158" y="129.2">LX</text>
<text x="172.1" y="130.3">100uH</text>
<text x="173.1" y="126.5">L4</text>
<text x="202.2" y="129.2">10uF</text>
<text x="208.8" y="127.5">C13</text>
<text x="229.1" y="129.2">LX</text>
<text x="243.2" y="130.3">100uH</text>
<text x="244.2" y="126.5">L7</text>
<text x="103.8" y="133.3">+5V</text>
<text x="144.5" y="133">GND</text>
<text x="144.5" y="135.5">VSET</text>
<text x="215.6" y="133">GND</text>
<text x="215.6" y="135.5">VSET</text>
<text x="36.1" y="143.2">GND</text>
<text x="49.3" y="138">GND</text>
<text x="49.3" y="141.9">PIN0_RX1_TOUCH</text>
<text x="86.3" y="138">Vin(3.6V-6.0V)</text>
<text x="92.8" y="141.9">AGND</text>
<text x="131.4" y="138.1">GND</text>
<text x="202.5" y="138.1">GND</text>
<text x="49.3" y="145.7">PIN1_TX1_TOUCH</text>
<text x="49.3" y="149.5">PIN2</text>
<text x="77.3" y="149.5">PIN23_A9_TOUCH_PWM</text>
<text x="82.9" y="145.7">3.3V(250mA_max)</text>
<text x="113.6" y="147">GND</text>
<text x="49.3" y="153.3">PIN3_TX_PWM</text>
<text x="77.3" y="153.3">PIN22_A8_TOUCH_PWM</text>
<text x="35.7" y="158.3">R9</text>
<text x="39.7" y="160.8">22</text>
<text x="39.7" y="157">22</text>
<text x="49.3" y="157.1">PIN4_RX_PWM</text>
<text x="49.3" y="160.9">PIN5_TX1_PWM</text>
<text x="76.7" y="157.1">PIN21_A7_RX1_CS_PWM</text>
<text x="81.1" y="160.9">PIN20_A6_CS_PWM</text>
<text x="35.7" y="165.9">R7</text>
<text x="35.7" y="162.1">R8</text>
<text x="39.7" y="164.6">22</text>
<text x="49.3" y="164.7">PIN6_PWM</text>
<text x="77.1" y="164.7">PIN19_A5_SCL0_TOUCH</text>
<text x="136.9" y="164.3">R10</text>
<text x="136.9" y="165.8">10k</text>
<text x="143.2" y="164.3">R11</text>
<text x="143.3" y="165.8">10k</text>
<text x="149.6" y="164.3">R12</text>
<text x="149.6" y="165.8">10k</text>
<text x="155.9" y="164.3">R16</text>
<text x="156" y="165.8">10k</text>
<text x="162.3" y="164.3">R17</text>
<text x="162.3" y="165.8">10k</text>
<text x="49.3" y="168.5">PIN7_RX3_DOUT</text>
<text x="49.3" y="172.3">PIN8_TX3_DIN</text>
<text x="76.9" y="168.5">PIN18_A4_SDA0_TOUCH</text>
<text x="76.9" y="172.3">PIN17_A3_SDA0_TOUCH</text>
<text x="49.3" y="176.1">PIN9_RX2_CS_PWM</text>
<text x="49.3" y="180">PIN10_TX2_CS_PWM</text>
<text x="77.1" y="176.1">PIN16_A2_SCL0_TOUCH</text>
<text x="79.2" y="180">PIN15_A1_CS_TOUCH</text>
<text x="127.5" y="179.9" transform="rotate(-90 127.5 179.9)">CONN_01X06</text>
<text x="49.3" y="183.8">PIN11_DOUT</text>
<text x="85.2" y="183.8">PIN14_A0_SCK</text>
<text x="128.5" y="183.7">P2</text>
<text x="49.3" y="187.6">PIN12_DIN</text>
<text x="83.9" y="187.6">PIN13_LED_SCK</text>
<text x="133.9" y="186.4">GND</text>
</g>
</svg>
